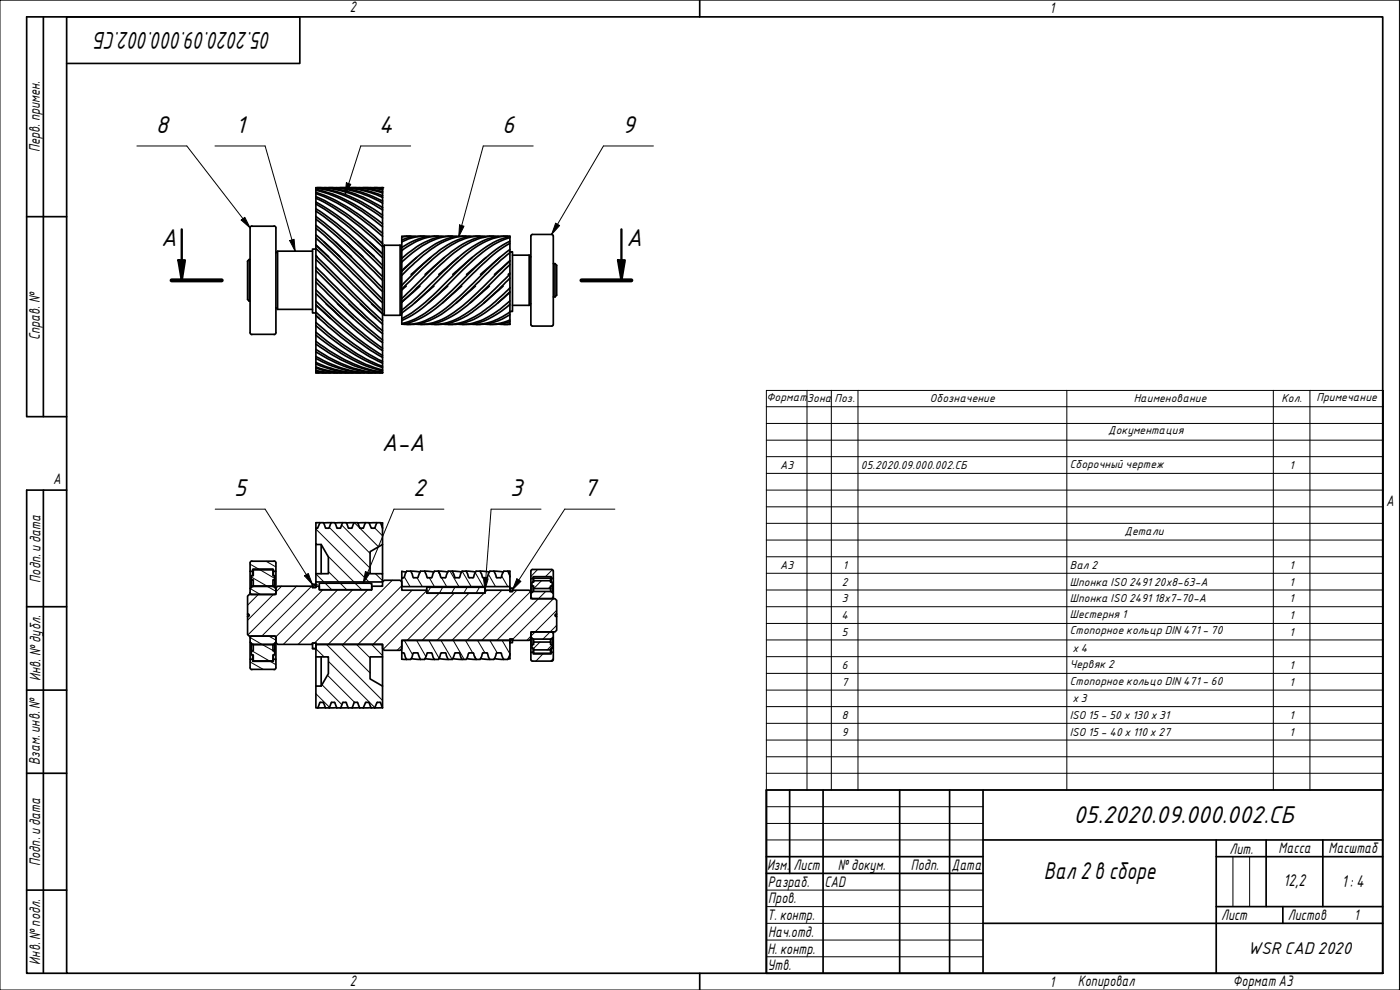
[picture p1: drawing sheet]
<svg xmlns="http://www.w3.org/2000/svg" width="420mm" height="297mm" viewBox="0 0 420 297" stroke-linecap="round" stroke-linejoin="round" font-family="sans-serif">
<g fill="none" stroke="#000" stroke-width=".3">
<path d="M94.8 158.7l15.9 15.9M98.9 158.3l12.2 12.2M102.6 157.5l8.5 8.5M106.4 156.8l7.2 7.3M112.5 158.4l2.3 2.4M75.1 169.3l2.6 1.5M75.1 176.6l3 1.8M75.4 173.2l4.7 2.6M77.5 178.4l-3.2 3.2M78 170.9l4.4 2.6M79.8 168.4l3 1.7M80.2 175.9l2.6 1.5"/>
<path d="M82 178.4l-7.7 7.7M84.5 175.9l-1.7 1.7M89 175.9l-14.6 14.6M93.5 175.9l-15 15M94.6 175.4l-.6 .9M94.8 172.2l2.4 2.4M94.8 163.2l.1 .2M96.9 177l-14.1 14.1M97.6 175l2 2M98.4 166.8l7.8 7.8M98.6 171.5l3.1 3.1M101.3 177l-16.3 16.3"/>
<path d="M102.1 175l2 2M105.9 177l-16.4 16.3M106.6 175l2 2M110.4 177l-16 16M111.1 175l.5 .5M112.6 172.1l2.2 2.1M117.7 174.1l-19.2 19.2M120.6 175.8l-17.7 17.5M121.3 173.1l1.8 2.9M123.7 177.1l-16.3 16.2M125.2 173.3l1.5 2.7M128.1 177.2l-16.1 16.1"/>
<path d="M128.8 173.3l1.6 2.7M129.2 176.2l-1 1.8M131.4 171.4l.7 1.3M131.8 178l-16.8 16.8M132.5 173.3l1.5 2.7M132.8 176.2l-.9 1.8M135.1 171.4l2.6 4.6M136.3 178l-14.1 14.1M136.5 176.2l-1 1.8M138.7 171.4l2.7 4.6M140.2 176.2l-1 1.8M140.8 178l-14.1 14.1"/>
<path d="M142.6 171.8l2.4 4.2M143.9 176.2l-1 1.8M145.3 178l-14.2 14.1M146.2 177.1l-.7 .6M146.6 172.3l2.1 3.7M150.6 172.8l1.8 3.2M150.6 177.1l-15 15M153.8 176.5l-.8 .4M155.1 177.1l-15 15M159.2 177.5l-14.6 14.6M161.4 170.9l-2.1 2.1M162.5 174.2l-2.3 2.4"/>
<path d="M163.8 177.5l-14.7 14.6M165.2 175.9l-.6 .7M165.7 175.5l-.3 .3M165.8 170.9l-2.1 2.1M166.1 179.6l-12.3 12.3M75.1 198.6l3.9 2.2M75.1 191.3l3.5 2M75.6 195.2l5.2 3.1M78.7 193.4l3.2 1.8M80.7 190.9l2.1 1.2M81.1 198.4l1.7 1M81.9 195.2l.5 .3"/>
<path d="M93.9 193l-.1 .1M94.8 194.7l2.5 2.4M98 193.3l16.8 16.9M98.6 198.4l13.9 13.9M102.5 193.3l8.6 8.6M107 193.3l4.1 4.1M111.5 193.3l3.3 3.4M120.6 193.7l-1.4 1.4M121.3 192.1l2.5 4.4M125 192.1l2.8 4.9M128.7 192.1l3.1 5.4M132.3 192.1l3.4 5.8"/>
<path d="M136 192.1l3.3 5.8M139.7 192.1l2.2 3.8M142.4 196.7l.6 1.2M143.3 192.1l2.2 3.8M147 192.1l2.2 3.8M150.7 192.1l2.3 4.1M153.8 192.1l-.8 .4M162.1 192.6l-2 1.9M162.9 196.2l-2.1 2.2M165.7 193.5l-1.5 1.5M166.1 197.6l-.8 .8M167.1 187.6l-4.2 4.2"/>
<path d="M167.1 183.1l-9 9M94.8 208.1l4.1 4.1M96.6 205.5l6 5.9M98.3 202.6l8.1 8.1M107.9 212.3l.2 .1"/>
</g>
<g fill="none" stroke="#000" stroke-width=".51">
<path d="M94.8 56.3a35.3 35.3 0 0 1 20 6.7M94.8 56.3v55.6h.9M94.8 59.5a79.2 79.2 0 0 1 20 14.5l.5-.4M94.8 59a71.2 71.2 0 0 1 20 14.1M94.8 58.1a62.3 62.3 0 0 1 20 12.8M94.8 57.7a58.7 58.7 0 0 1 20 12.3M94.8 57.1a49.7 49.7 0 0 1 20 11M94.8 56.8a47.8 47.8 0 0 1 20 10.4M94.8 56.5a41.5 41.5 0 0 1 20 8.9M94.8 56.4a39.3 39.3 0 0 1 20 8.2M95.1 56.3a33.9 33.9 0 0 1 19.7 6M97.4 56.3a32.8 32.8 0 0 1 17.4 4.6"/>
<path d="M98.6 56.3a31.9 31.9 0 0 1 16.2 4M100.8 56.3a29.7 29.7 0 0 1 14 2.9M102 56.3a30 30 0 0 1 12.8 2.4M104.2 56.3a30.4 30.4 0 0 1 10.6 1.6M105.4 56.3a32.3 32.3 0 0 1 9.4 1.2M107.6 56.3a25.5 25.5 0 0 1 7.2 .6M108.8 56.3h2.3l3.7 .5M111.1 56.3l3.7 .1M112.3 56.3h2.5v6.7M74.8 77.8v12.5M75.1 77.8l-.8 .5v11.5l.5 .5M75.6 67.9h6.7"/>
<path d="M75.6 67.8l-.5 .5v31.5M82.3 67.8l.5 .5v31.5M83.3 75.4v17.4M93.8 75.4h-10.5l-.5 .5M94.8 77.8l11.2 11.2 8.8 8.3M94.8 76.8l12.5 12.4 7.5 7.1M94.8 74.5l20 19.7-3.3-3M94.8 71.4l6.3 5.9 13.7 13.6M94.8 70.5a426.2 426.2 0 0 1 20 19.3M94.8 68.5a296 296 0 0 1 20 19M94.8 67.6a240.3 240.3 0 0 1 20 18.8M94.8 65.8a179.7 179.7 0 0 1 20 18.3"/>
<path d="M94.8 64.9a168 168 0 0 1 20 18.1M94.8 63.4a131.1 131.1 0 0 1 20 17.3M94.8 62.7a119 119 0 0 1 20 16.9M94.8 61.2a102 102 0 0 1 20 16.1M94.8 60.6a92.7 92.7 0 0 1 20 15.6M94.8 74.7h-1v19.2h1M94.8 76.7l.4 .3M97.3 72.6l4.7 4.4M98.6 77l-3.8-3.5 20 19.6M100.7 72.6l4.8 4.4M104.1 72.6l4.8 4.4M107.5 72.6l4.8 4.4"/>
<path d="M110.9 72.6l3.9 3.6M114.4 72.6l.4 .4M114.8 63v48.9M115.3 73.6v21M115.3 73.6h4.8M120.1 73.6v21M120.1 73.6l.5 .5M120.6 78.6v2.8M120.6 75.2v2.3M120.6 77.5v1.1M120.8 77.3l-.2 .2M123.3 70.9h-2.7v4.3"/>
<path d="M124.7 70.9h-2.1l-2 .2M125 77.3l-4.4 3.9M127.4 70.9a16.7 16.7 0 0 0-6.8 1.1M128.9 70.9a14.6 14.6 0 0 0-8.3 1.7M129.2 77.3l-5.8 5M131.6 70.9a17.4 17.4 0 0 0-11 3.4M133 70.9a17.3 17.3 0 0 0-12.4 4.3M133.3 77.3l-5.7 5M135.8 70.9a18.4 18.4 0 0 0-12.6 4.5l-2.6 2.1M137.2 70.9a17.6 17.6 0 0 0-12.5 4.3l-4.1 3.4M137.5 77.3l-5.8 5M139.9 70.9a18.3 18.3 0 0 0-12.5 4.5l-6.8 6"/>
<path d="M141.4 70.9a18.5 18.5 0 0 0-13.6 5.2l-3.3 2.8-3.9 3.7M141.7 77.3l-5.8 5M144.1 70.9a19.4 19.4 0 0 0-13.7 5.4l-3.5 3.1-6.3 6.2M145.5 70.9a17.3 17.3 0 0 0-12.4 4.3 112.5 112.5 0 0 0-12.5 11.6M145.9 77.3l-5.9 5M148.2 70.9a19.8 19.8 0 0 0-13.6 5.3l-4.9 4.4-9.1 9M149.7 70.9a17.8 17.8 0 0 0-12.7 4.5 195.8 195.8 0 0 0-14.6 13.6l-1.8 1.7M150 77.3l-5.8 5M152.4 70.9a17.5 17.5 0 0 0-11.7 3.9 179.5 179.5 0 0 0-15.4 14.2l-4.7 4M153 79.4l-1.6 1.5a113.3 113.3 0 0 1-14.4 13.1 17.1 17.1 0 0 1-10.8 3.3M153 75.8l-4.6 4a130.7 130.7 0 0 1-15.8 14.4 17.9 17.9 0 0 1-10.6 3.1M153 73a61.1 61.1 0 0 0-13.1 11.1l-3.1 3.1a38.5 38.5 0 0 1-13.2 9.4l-3 .7a17.2 17.2 0 0 0 12.2-4 241.7 241.7 0 0 0 16.2-15.1l4-3.3"/>
<path d="M153 72.4a49.8 49.8 0 0 0-13.1 10.5l-5.1 5a37.1 37.1 0 0 1-12.2 8.6l-2 .6M153 71.3a31.9 31.9 0 0 0-13.1 8.8l-8.1 8a39.6 39.6 0 0 1-11.2 8.1M153 71a26 26 0 0 0-12.1 7l-9.1 8.9a49.3 49.3 0 0 1-11.2 8.7M153 75.6h.8v17.9h-.8M153.8 76.6h5M158.8 76.6v15M158.8 76.6l.5 .5M165.5 70.3h-5.7l-.5 .5v26.5M165.6 70.3l.5 .5v26.5M166.1 79.1h.5M166.6 79.1v10M166.6 79.1l.5 .5v9l-.5 .5"/>
<path d="M74.8 90.3h.3M75.1 99.8l.5 .6M82.8 92.3l.5 .5M82.8 99.8l-.5 .6M83.3 92.8h10.5M94.8 99.7a52.9 52.9 0 0 0 20 11.3M94.8 97.7a60.2 60.2 0 0 0 20 12.6M94.8 96.8a67.2 67.2 0 0 0 20 13.1M94.8 93.6a83.8 83.8 0 0 0 20 14.8M94.8 91.4a101.4 101.4 0 0 0 20 15.8M94.8 90.3a112.3 112.3 0 0 0 20 16.4M94.8 88.1a143.2 143.2 0 0 0 20 17.1"/>
<path d="M94.8 87a160.1 160.1 0 0 0 20 17.5M94.8 84.6a184 184 0 0 0 20 18.2M94.8 83.6a219.9 219.9 0 0 0 20 18.4M94.8 81.2a314.7 314.7 0 0 0 20 18.9M94.8 80.1a346 346 0 0 0 20 19.1M94.8 91.6l4.4 4M95.8 95.6l-1-.9a76.6 76.6 0 0 0 20 14.3M97.9 91.2l4.7 4.4M101.3 91.2l4.7 4.4M104.7 91.2l4.8 4.4M108.1 91.2l4.8 4.4M114.8 94.1l.5 .5h4.8"/>
<path d="M120.6 93.9v3.4M120.6 90.7v2.3M120.6 86.8v2.8M120.6 82.6v3M120.6 94.1l-.5 .5M120.6 81.4v1.2M120.6 85.6v1.2M120.6 89.6v1.1M120.6 93v.9M121.9 85.8l-1.3 1.2M126 85.8l-5.4 4.9M130.2 85.8l-5.8 5.1"/>
<path d="M134.4 85.8l-5.8 5.1M138.6 85.8l-5.8 5.1M142.7 85.8l-5.8 5.1M146.9 85.8l-5.8 5.1M148.4 82.3l4.6-4-1.7 1.6a160.3 160.3 0 0 1-15 13.8 17.1 17.1 0 0 1-11.6 3.6M151 85.8l-5.8 5.1M153 86.3v-15.4a20.4 20.4 0 0 0-14.1 6.3l-13.2 12.6-5.1 4.1M153 86.3v11h-1.8M153 87.6a36.7 36.7 0 0 1-12.9 9l-3.3 .7h-2.3M153 86.3a42.2 42.2 0 0 1-13.7 10.2l-.6 .2a12.6 12.6 0 0 1-5.7 .6M153 83.4a67.6 67.6 0 0 1-14.1 12l-.6 .3a14.8 14.8 0 0 1-7.9 1.6M153 82.2a78.9 78.9 0 0 1-15 13 15 15 0 0 1-9.1 2.1"/>
<path d="M153 97.2l-3.3 .1M153 96.4a13.4 13.4 0 0 1-6 .9M153 96a14.7 14.7 0 0 1-7.5 1.3M153 94.4a16.8 16.8 0 0 1-10.1 2.9M153 93.6a16.8 16.8 0 0 1-11.6 3.7M153 90.3a25.2 25.2 0 0 1-12.8 7h-3M153 91.3a20.5 20.5 0 0 1-13.1 6h-1.2M153 87.7l-3.6 3.2M153 81.9l-.5 .4M153.8 91.6h5M159.3 91.1l-.5 .5M159.3 97.4l.5 .4h5.7"/>
<path d="M166.1 97.4l-.5 .4M166.1 89.1h.5M75.6 100.3h6.7M94.8 111.8l3.1 .1M94.8 111.7l4.3 .2M94.8 111.4l4.1 .5h2.4M94.8 111.1a30 30 0 0 0 7.7 .8M94.8 110.5a28 28 0 0 0 10 1.4M94.8 110.1a28.6 28.6 0 0 0 11.1 1.8M94.8 109.2a29.8 29.8 0 0 0 13.4 2.7M94.8 108.8a31.3 31.3 0 0 0 14.5 3.1M94.8 107.6a32.5 32.5 0 0 0 16.8 4.3"/>
<path d="M94.8 107a33.7 33.7 0 0 0 18 4.9M94.8 105.6a35 35 0 0 0 20 6.3M94.8 104.8a36.3 36.3 0 0 0 20 7.1M94.8 102.4a46 46 0 0 0 20 9.3 41.4 41.4 0 0 1-20-8.5M94.8 100.6a48.8 48.8 0 0 0 20 10.6M96 156.8l-.7 1.7h-.5v4.9h1.6l2.2 3.7v5h-3.8v2.5h20v-2.5h-3.7v-6.6l3.7-2.1v-5M99.4 156.8h1.1l.7 1.7h1l.6-1.7M99.4 156.8l-.7 1.7h-1l-.6-1.7h-2.3v1.7M99.4 156.8l-2.3 .1M102.8 156.8h1.1l.7 1.7h1l.6-1.7M102.8 156.8l-2.3 .1M106.2 156.8h1.2l.6 1.7h1l.7-1.7"/>
<path d="M106.2 156.8l-2.3 .1M109.7 156.8h1l.7 1.7h1.1l.6-1.7M109.7 156.8l-2.3 .1M113.1 156.8h1.1l.6 1.6M113.1 156.8l-2.3 .1M114.2 156.9h.6v1.5M74.8 178.4h8v-2l.5-.5h10.5v.4h1v-.4h1v1.1h15.8v-1.1h3.2v-1.3l.5-.5h4.8l.5 .5v2.5h7.5v.9h17.4v-.9h7.5v.4h.8v-.4h5l.5 .5v2h7.3l.5 .5v4.2h-.4l-.1 .3 .1 .3 .4 .1v4.1l-.5 .5h-7.3v2l-.5 .5h-5v-.3h-.8v.3h-32.4v2.5l-.5 .5h-4.8l-.5-.5v-1.3h-20v-.3h-1v.3h-10.5l-.5-.5v-1.9h-8l-.5-.5v-5.4l.3-.1 .2-.3-.2-.3h-.3v-5.4zM75.1 177.8v-1.2l.7-.7h6.2l.8 .7-.1 1.5-.4 .3M75.1 177.8v.6M75.1 177.8l.5 .6M75.4 174v2.3M75.6 168.4h6.7"/>
<path d="M75.6 178.4h6.7M75.6 168.3l-.5 .6v7.7M75.8 171.4v1.3M76 175.7h5.9M76 171.1h5.9M76 171.1v1.6h-.6v1.3h.6v1.7M76 170.9v.2M76 175.7v.2M76 175.8v.1M76 171h5.9M81.9 175.8l-.1 .1M81.9 171.1v1.6h.5v1.3h-.5v1.7"/>
<path d="M81.9 170.9v.2M81.9 175.7v.2M82 171.4v1.3M82.3 168.3l.4 .3 .1 .3v2.5h-.8v-.6h-6.2v.6h-.7M82.4 174v2.3M82.8 171.4v5M93.8 175.4h1v.9h-1zM94.8 163.4v8.7M94.8 174.6v.8h-1M95.8 175.1l15.6-.1 .2 1.8-15.7 .2zM96.4 163.4v8.7M114.8 163.4v8.7"/>
<path d="M121.9 171.6l-1.3-.2v1.9M123.3 171.4h-1.3l-.7 1.8-.7 .1v2.7h32.4v-3M123.3 171.4l.8 1.9h1.2l.9-1.9h1.2M123.3 171.4l2.7 .2M127.4 171.4l.9 1.9h1.3l.8-1.9h1.2M127.4 171.4l2.8 .2M128.1 176.2h17.4v1.6l-17.4 .2zM131.6 171.4l.9 1.9h1.2l.8-1.9h1.3M131.6 171.4l2.8 .2M135.8 171.4l.8 1.9h1.3l.8-1.9h1.2M135.8 171.4l2.7 .2M139.9 171.4l.9 1.9h1.2l.9-1.9h1.2"/>
<path d="M139.9 171.4l2.8 .2M144.1 171.4l.8 1.9h1.3l.8-1.9h1.2M144.1 171.4l2.8 .2M148.2 171.4l.9 1.9h1.2l.9-1.9h1.8v1.6M148.2 171.4l2.8 .2M152.4 171.4l.6 1.6M153 176.5h.8v1h-.8zM153 176v.5M159.6 175.8v1.9M159.8 179.6h5.7M160 173.6v1.1M160.1 176.5h5.1"/>
<path d="M160.1 174.4l.1-.2h5v.2M160.1 174.4v.3h-.5v1.1h.5v.7M160.1 173.6v.8M160.1 176.5v1M160.2 173.5h5M160.2 173.5l-.1 .1M165.2 173.5l.1 .1M165.2 174.4v.3h.5v1.1h-.5v.7M165.2 173.6v.8M165.2 176.5v1M165.4 173.6v1.1M165.5 170.9h-5.7l-.4 .2-.1 6.5"/>
<path d="M165.6 170.9l.5 .5v2.2h-.7v-.6h-5.4v.6h-.7M165.7 175.8v1.9M166.1 179.1l-.5 .5M166.1 179.1v-1.1l-.7-.5h-5.4l-.7 .5 .1 1.3 .4 .3M166.1 173.6v4.4M166.1 179.1v.5M74.3 184.3v.7M75.1 192.6v5.2M75.4 193v2.2M75.6 190.9h6.7M75.6 190.9l-.5 .5M75.8 197.8h-.7v2.5v.3l.5 .3"/>
<path d="M75.8 197.8v.6h6.2v-.6h.8v2.6l-.5 .5M75.8 196.5v1.3M76 193.5h5.9M76 193.5v1.7h-.6v1.3h.6l.1 1.8h5.7l.1-1.8h.5v-1.3h-.5v-1.7M76 193.3v.2M81.9 193.3v.2M82 196.5v1.3M82.3 190.9l.4 .2 .1 1.5-.8 .7h-6.2l-.7-.7v-1.7M82.4 193v2.2M82.8 192.8v5M93.8 193h1v1.6h-1zM93.8 194.6h1"/>
<path d="M94.8 197.1v8.8M96.4 197.1v8.8M114.8 197.1v8.8M120.6 195.9v1.9l1.4 .1M122 197.9h1.3l.8-2h1.2l.9 2M123.4 197.6l2.8 .3M126.2 197.9h1.2l.9-2h1.3l.8 2M127.6 197.6l2.8 .3M130.4 197.9h1.2l.9-2h1.2l.8 2M131.8 197.6l2.7 .3M134.5 197.9h1.3l.8-2h1.3l.8 2M135.9 197.6l2.8 .3"/>
<path d="M138.7 197.9h1.2l.9-2h1.2l.9 2M140.1 197.6l2.8 .3M142.9 197.9h1.2l.8-2h1.3l.8 2M144.2 197.6l2.8 .3M147 197.9h1.2l.9-2h1.2l.9 2M148.4 197.6l2.8 .3M153 196.2l-.6 1.7h-1.2M153 196.2v-4.1h-32.4v3.8l.7 .2 .7 1.8M153 191.8h.8v1h-.8zM153 196.2v1.5l-.5-.1M159.3 191.6v4.1M159.6 191.5v1.9"/>
<path d="M159.8 189.6h5.7M160 195.7h-.7v2.2l.3 .4 5.9 .1M160 195.7v.5h5.4v-.5h.7v2.2l-.5 .5M160 194.5v1.2M160.1 195.9l.1 .1M160.1 192.8h5.1M160.1 192.8v.6h-.5v1.1h.5v.3M160.1 194.8l.1 .2h5v-.2M160.1 191.8v1M160.1 194.8v1.1M160.2 196h5M165.2 192.8v.6h.5v1.1h-.5v.3"/>
<path d="M165.2 194.8l.1 1.1M165.2 191.8v1M165.4 194.5v1.2M165.6 189.7l.5 .4M165.7 191.5v1.9M166.1 189.6v1.6l-.7 .6h-5.4l-.7-.6 .1-1.3 .4-.2M166.1 191.2v4.5M167.1 184.3v.7M75.6 200.8h6.7M95.4 212.4h-.6v-6.5h1.6l2.2-3.8v-5h-3.8v-3.8h20v3.8h-3.7v6.6l3.7 2.2v6.5l-.6-1.7h-1l-.7 1.7M95.4 212.4l.6-1.7h1l.7 1.7h1.1M97.7 212.3l-2.3 .1"/>
<path d="M98.8 212.4l.6-1.7h1.1l.6 1.7h1.1M101.1 212.3l-2.3 .1M102.2 212.4l.7-1.7h1l.6 1.7h1.2M104.5 212.3l-2.3 .1M105.7 212.4l.6-1.7h1l.6 1.7h1.1M107.9 212.3l-2.2 .1M109 212.4l.7-1.7h1l.7 1.7h1.1M111.4 212.3l-2.4 .1M114.7 212.3l-2.2 .1"/>
</g>
<g fill="#000">
<circle cx="114.8" cy="56.3" r=".25"/>
<circle cx="93.8" cy="175.4" r=".25"/>
<circle cx="94.8" cy="175.4" r=".25"/>
</g>
<path d="M51.5 84.1h15M174.5 84.1h15" fill="none" stroke="#000" stroke-width="1.2"/>
<path d="M53.5 78.1h2l-1 6zM54.5 68.8v15.3M185.5 78.1h2l-1 6zM186.5 68.8v15.3" fill="none" stroke="#000" stroke-width=".7"/>
<g fill="#000">
<path d="M53.5 78.1h2l-1 6z" fill-rule="evenodd"/>
<path d="M185.5 78.1h2l-1 6z" fill-rule="evenodd"/>
</g>
<path d="M20 5.1h395v286.9h-395zM210 0v5.1M210 292v5" fill="none" stroke="#000" stroke-width=".51"/>
<path d="M0 0h420v297h-420z" fill="none" stroke="#000" stroke-width=".3"/>
<g fill="none" stroke="#000" stroke-width=".51">
<path d="M230 237h185v55h-185zM237 237v25.1M247 237v55M270 237v55M285 237v55M295 237v55M230 257h65M295 252h120M365 257h50M365 252v40M380 252v20M397 252v20"/>
<path d="M230 262.1h65M295 277h120M365 272h50M385 272v5"/>
</g>
<path d="M230 242h65M230 247.1h65M230 252h65M370 257v15M375 257v15M230 267.1h65M230 272h65M230 277h65M230 282.1h65M230 287.1h65" fill="none" stroke="#000" stroke-width=".3"/>
<path d="M13 5.1v119.9M20 19h70v-13.9h-82v119.9h12M8 65h12M13 147.1v144.9M20 147.1h-12v144.9h12M8 182h12M8 207.1h12M8 232h12M8 267.1h12" fill="none" stroke="#000" stroke-width=".51"/>
<g fill="none" stroke="#000" stroke-width=".3">
<path d="M41.1 43.8h15l19 24.6M64.5 43.8h15.1l9 31.6M103.9 54.8l1.4 .5-1.7 3.1zM123.3 43.8h-15l-4.7 14.6M160 43.8h-15l-7.3 27.2M196.1 43.8h-15l-15.6 26.5M72.4 66l1.1-.8 1.6 3.2zM86.9 72.2l1.4-.4 .3 3.6zM137.9 67.5l1.4 .4-1.6 3.1zM166.8 67l1.2 .7-2.5 2.6zM230 117.1h185.2v119.9h-185.2zM242.2 117.1v119.9"/>
<path d="M249.5 117.1v119.9M257.5 117.1v119.9M320.2 117.1v119.9M382.1 117.1v119.9M393.1 117.1v119.9M230 122h185.2M230 127h185.2M230 132.1h185.2M230 137h185.2M64.6 152.8h15l14.2 22.6M133.2 152.8h-15l-9.2 22.2M162.4 152.8h-15l-1.9 24.3"/>
<path d="M184.5 152.8h-15l-15.7 24.2M230 142h185.2M230 147.1h185.2M230 152.1h185.2M230 157h185.2M91.4 172.8l1.1-.7 1.3 3.3zM109.7 171.5l1.3 .5-2 3zM145.1 173.5l1.4 .2-1 3.4zM155.1 173.7l1.2 .7-2.5 2.6zM230 162h185.2M230 167.1h185.2M230 172h185.2"/>
<path d="M230 177h185.2M230 182h185.2M230 187.1h185.2M230 192h185.2M230 197h185.2M230 202h185.2M230 207.1h185.2M230 212h185.2M230 217h185.2M230 222h185.2M230 227.1h185.2M230 232h185.2"/>
</g>
<g fill="#000">
<path d="M103.9 54.8l1.4 .5-1.7 3.1z" fill-rule="evenodd"/>
<path d="M72.4 66l1.1-.8 1.6 3.2z" fill-rule="evenodd"/>
<path d="M86.9 72.2l1.4-.4 .3 3.6z" fill-rule="evenodd"/>
<path d="M137.9 67.5l1.4 .4-1.6 3.1z" fill-rule="evenodd"/>
<path d="M166.8 67l1.2 .7-2.5 2.6z" fill-rule="evenodd"/>
<path d="M91.4 172.8l1.1-.7 1.3 3.3z" fill-rule="evenodd"/>
<path d="M109.7 171.5l1.3 .5-2 3z" fill-rule="evenodd"/>
<path d="M145.1 173.5l1.4 .2-1 3.4z" fill-rule="evenodd"/>
<path d="M155.1 173.7l1.2 .7-2.5 2.6z" fill-rule="evenodd"/>
</g>
<g font-size="7">
<text x="81.4" y="9.5" transform="rotate(180 81.4 9.5)">05.2020.09.000.002.СБ</text>
<text x="46.7" y="40.1">8</text>
<text x="70.7" y="40.1">1</text>
<text x="113.7" y="40.1">4</text>
<text x="150.7" y="40.1">6</text>
<text x="186.8" y="40.1">9</text>
<text x="48.4" y="73.8">A</text>
<text x="188" y="73.8">A</text>
<text x="114.6" y="135.2">A-A</text>
<text x="70.2" y="149">5</text>
<text x="124" y="149">2</text>
<text x="153.1" y="149">3</text>
<text x="175.2" y="149">7</text>
<text x="322.2" y="247">05.2020.09.000.002.СБ</text>
<text x="313.3" y="263.8">Вал2в сборе</text>
</g>
<g font-size="4.9">
<text x="385.2" y="265.9">12,2</text>
<text x="402.7" y="266.2">1: 4</text>
<text x="374.5" y="286.2">WSR CAD 2020</text>
</g>
<g font-size="4.4">
<text x="105" y="3.7">2</text>
<text x="315" y="3.8">1</text>
<text x="11.9" y="45.6" transform="rotate(-90 11.9 45.6)">Перв. примен.</text>
<text x="12" y="102.2" transform="rotate(-90 12 102.2)">Справ. №</text>
<text x="16" y="145.2">A</text>
<text x="416" y="151.7">A</text>
<text x="12.2" y="174.8" transform="rotate(-90 12.2 174.8)">Подп. идата</text>
<text x="12.2" y="204.3" transform="rotate(-90 12.2 204.3)">Инв. №дубл.</text>
<text x="12" y="229.5" transform="rotate(-90 12 229.5)">Взам. инв. №</text>
<text x="369" y="256.1">Лит.</text>
<text x="383.7" y="256.1">Масса</text>
<text x="398.7" y="256.1">Масштаб</text>
<text x="12.1" y="259.8" transform="rotate(-90 12.1 259.8)">Подп. идата</text>
<text x="230.2" y="261.1">Изм.</text>
<text x="238.2" y="261.1">Лист</text>
<text x="251.5" y="261">№докум.</text>
<text x="273.4" y="261.2">Подп.</text>
<text x="285.6" y="261.2">Дата</text>
<text x="230.4" y="266.1">Разраб.</text>
<text x="247.4" y="266.1">CAD</text>
<text x="230.6" y="271.1">Пров.</text>
<text x="230.3" y="276.1">Т. контр.</text>
<text x="230.5" y="281.1">Нач.отд.</text>
<text x="366.5" y="276.1">Лист</text>
<text x="386.5" y="276.1">Листов</text>
<text x="406.4" y="276">1</text>
<text x="230.4" y="286.1">Н. контр.</text>
<text x="12.1" y="289.4" transform="rotate(-90 12.1 289.4)">Инв. №подл.</text>
<text x="230.3" y="291.1">Утв.</text>
<text x="105" y="295.9">2</text>
<text x="315" y="296.1">1</text>
<text x="323.5" y="295.8">Копировал</text>
<text x="370" y="295.8">Формат А3</text>
</g>
<g font-size="3.3">
<text x="230" y="120.4">Формат</text>
<text x="242.2" y="120.8">Зона</text>
<text x="250.4" y="120.8">Поз.</text>
<text x="279.1" y="120.8">Обозначение</text>
<text x="340.2" y="120.8">Наименование</text>
<text x="384.6" y="120.8">Кол.</text>
<text x="395.1" y="120.4">Примечание</text>
<text x="332.6" y="130.4">Документация</text>
<text x="234.1" y="140.8">А3</text>
<text x="258.4" y="140.8">05.2020.09.000.002.СБ</text>
<text x="321.1" y="140.4">Сборочный чертеж</text>
<text x="387" y="140.8">1</text>
<text x="337.5" y="160.6">Детали</text>
<text x="234.1" y="170.7">А3</text>
<text x="252.9" y="170.7">1</text>
<text x="321.1" y="170.7">Вал 2</text>
<text x="387" y="170.7">1</text>
<text x="252.7" y="175.8">2</text>
<text x="321.1" y="175.8">Шпонка ISO 249120x8-63-A</text>
<text x="387" y="175.8">1</text>
<text x="252.5" y="185.7">4</text>
<text x="252.7" y="180.8">3</text>
<text x="321.1" y="180.7">Шпонка ISO 249118x7-70-A</text>
<text x="321.1" y="185.4">Шестерня 1</text>
<text x="387" y="180.8">1</text>
<text x="387" y="185.7">1</text>
<text x="252.7" y="190.7">5</text>
<text x="321.1" y="190.4">Стопорное кольцр DIN471- 70</text>
<text x="387" y="190.7">1</text>
<text x="321.9" y="195.8">x 4</text>
<text x="252.7" y="200.7">6</text>
<text x="321.1" y="200.4">Червяк 2</text>
<text x="387" y="200.7">1</text>
<text x="252.7" y="205.7">7</text>
<text x="321.1" y="205.4">Стопорное кольцо DIN471- 60</text>
<text x="387" y="205.7">1</text>
<text x="252.7" y="215.8">8</text>
<text x="321.1" y="215.8">ISO 15 - 50 x 130 x 31</text>
<text x="321.9" y="210.7">x 3</text>
<text x="387" y="215.8">1</text>
<text x="252.7" y="220.7">9</text>
<text x="321.1" y="220.7">ISO 15 - 40 x 110 x 27</text>
<text x="387" y="220.7">1</text>
</g>
</svg>
